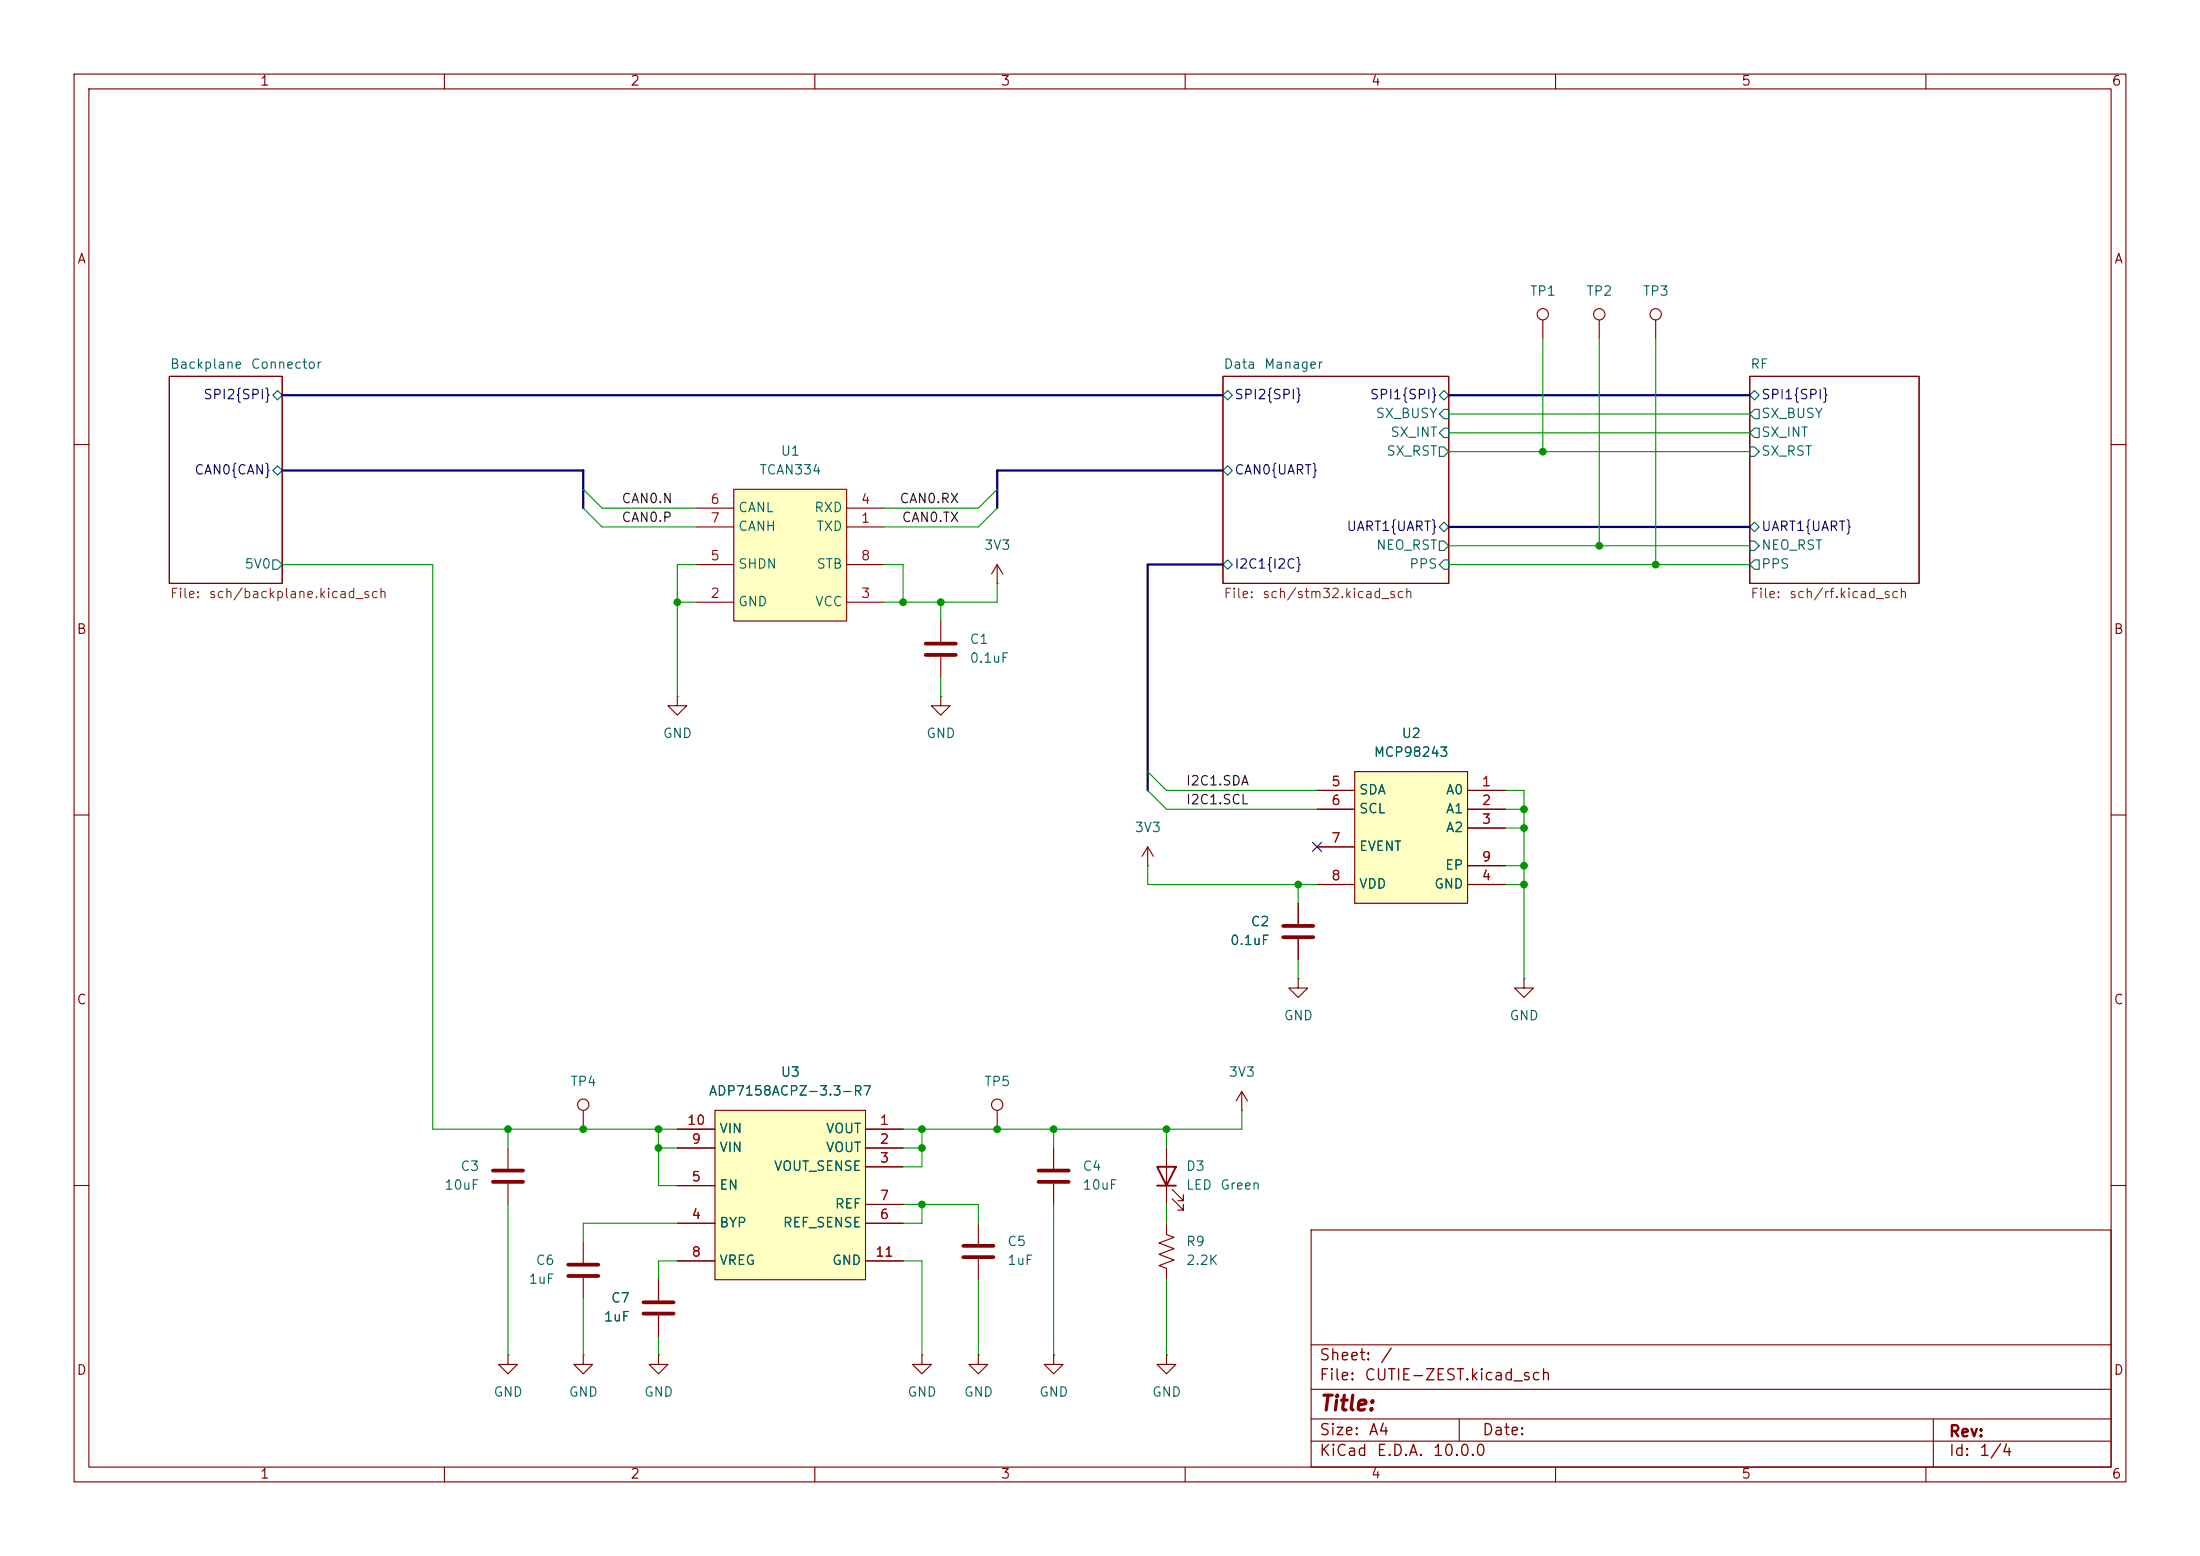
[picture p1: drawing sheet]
<svg xmlns="http://www.w3.org/2000/svg" width="297mm" height="210mm" viewBox="0 0 297 210" stroke-linecap="round" stroke-linejoin="round" font-family="sans-serif">
<g fill="none" stroke="#840000" stroke-width=".15">
<path d="M10 10h277v190h-277zM12 12h273v186h-273zM60 10v2M110 10v2M160 10v2M210 10v2M260 10v2M22.9 50.8h15.2v27.9h-15.2zM165.1 50.8h30.5v27.9h-30.5zM208.3 43.2v2.5M215.9 43.2v2.5M236.2 50.8h22.9v27.9h-22.9z"/>
<path d="M10 60h2M134.6 78.7h.1M134.6 76.2l-.7 1.3M134.6 76.2l.8 1.3M134.6 76.2v2.5M285 60h2M127 83.8v2.8M127 88.6v2.8M10 110h2M285 110h2M142.2 154.9v2.8M142.2 159.8v2.8"/>
<path d="M10 160h2M78.7 167.6v2.8M78.7 172.5v2.8M132.1 165.1v2.8M132.1 169.9v2.8M177 166h108v32h-108zM285 160h2M60 198v2M78.7 182.9v1.3h1.3l-1.3 1.2-1.2-1.2h1.2M78.7 182.9h.1M110 198v2M124.5 182.9v1.3h1.2l-1.2 1.2-1.3-1.2h1.3"/>
<path d="M124.5 182.9h.1M132.1 182.9v1.3h1.2l-1.2 1.2-1.3-1.2h1.3M132.1 182.9h.1M160 198v2M177 194.5h108M177 191.5h108M177 187.5h108M177 181.5h108M197 191.5v3M210 198v2M260 198v2M261 191.5v6.5"/>
<circle cx="208.3" cy="42.4" r=".76"/>
<circle cx="215.9" cy="42.4" r=".76"/>
</g>
<g fill="none" stroke="#006464" stroke-width=".15">
<path d="M36.8 53.3l.7-.6 .6 .6-.6 .7zM165.1 53.3l.6-.6 .7 .6-.7 .7zM194.3 53.3l.6-.6 .7 .6-.7 .7zM194.9 55.2h.7v1.3h-.7l-.6-.6zM194.9 57.8h.7v1.3h-.7l-.6-.7zM236.2 53.3l.7-.6 .6 .6-.6 .7zM236.2 55.9l.7-.7h.6v1.3h-.6zM236.9 57.8h.6v1.3h-.6l-.7-.7zM36.8 75.6h.7l.6 .6-.6 .6h-.7zM37.5 62.9l.6 .6-.6 .6-.7-.6zM165.1 76.2l.6-.6 .7 .6-.7 .6zM165.7 62.9l.7 .6-.7 .6-.6-.6z"/>
<path d="M194.3 60.3h.6l.7 .7-.7 .6h-.6zM194.3 71.1l.6-.6 .7 .6-.7 .7zM194.3 73h.6l.7 .7-.7 .6h-.6zM194.9 75.6h.7v1.2h-.7l-.6-.6zM236.2 60.3h.7l.6 .7-.6 .6h-.7zM236.2 73h.7l.6 .7-.6 .6h-.7zM236.2 76.2l.7-.6h.6v1.2h-.6zM236.2 71.1l.7-.6 .6 .6-.6 .7z"/>
</g>
<path d="M125 86.9h4M125 88.4h4M140.2 158h4.1M140.2 159.5h4.1M76.7 170.7h4.1M76.7 172.2h4.1M130 168.1h4.1M130 169.7h4.1" fill="none" stroke="#840000" stroke-width=".51"/>
<path d="M96.5 149.9h20.3v22.8h-20.3z" fill="#ffffc2"/>
<g fill="none" stroke="#840000" stroke-width=".15">
<path d="M223.5 43.2v2.5M154.9 116.8h.1M154.9 114.3l-.7 1.3M154.9 114.3l.8 1.3M154.9 114.3v2.5M175.3 132.1v1.3h1.2l-1.2 1.2-1.3-1.2h1.3M175.3 132.1h.1M175.3 121.9v2.8M175.3 126.7v2.8M205.7 132.1v1.3h1.3l-1.3 1.2-1.2-1.2h1.2M205.7 132.1h.1M68.6 154.9v2.8"/>
<path d="M68.6 159.8v2.8M91.4 152.4h5.1M91.4 154.9h5.1M96.5 149.9h20.3v22.8h-20.3zM116.8 152.4h5.1M116.8 154.9h5.1M116.8 157.5h5.1M134.6 149.9v2.5M157.5 154.9v7.7M167.6 149.9h.1M167.6 147.3l-.7 1.3M167.6 147.3l.8 1.3"/>
<path d="M167.6 147.3v2.6M88.9 172.7v2.8M88.9 177.5v2.8M91.4 165.1h5.1M91.4 160h5.1M91.4 170.2h5.1M116.8 165.1h5.1M116.8 162.6h5.1M116.8 170.2h5.1M157.5 165.1v1.5l1 .4-2 .8 2 .7-2 .8 2 .8-2 .7 1 .4v1.5M158.2 161.8l1.6 1.5v-.7v.7h-.8M158.2 160.5l1.6 1.6v-.8v.8h-.8"/>
<path d="M88.9 182.9v1.3h1.3l-1.3 1.2-1.3-1.2h1.3M88.9 182.9h.1M142.2 182.9v1.3h1.3l-1.3 1.2-1.2-1.2h1.2M142.2 182.9h.1"/>
<circle cx="223.5" cy="42.4" r=".76"/>
<circle cx="134.6" cy="149.1" r=".76"/>
</g>
<path d="M156.2 157.5h2.5l-1.2 2.5zM156.2 160h2.5" fill="none" stroke="#840000" stroke-width=".25"/>
<path d="M173.2 125h4.1M173.2 126.5h4.1M66.5 158h4.1M66.5 159.5h4.1M86.9 175.8h4M86.9 177.3h4" fill="none" stroke="#840000" stroke-width=".51"/>
<path d="M182.9 104.1h15.2v17.8h-15.2z" fill="#ffffc2"/>
<g fill="none" stroke="#840000" stroke-width=".15">
<path d="M91.4 94v1.3h1.3l-1.3 1.2-1.2-1.2h1.2M91.4 94h.1M177.8 106.7h5.1M177.8 109.2h5.1M177.8 119.4h5.1M177.8 114.3h5.1M182.9 104.1h15.2v17.8h-15.2zM198.1 106.7h5.1M198.1 109.2h5.1M198.1 111.8h5.1M198.1 119.4h5.1M198.1 116.8h5.1"/>
<path d="M78.7 149.9v2.5"/>
<circle cx="78.7" cy="149.1" r=".76"/>
</g>
<path d="M99.1 66h15.2v17.8h-15.2z" fill="#ffffc2"/>
<g fill="none" stroke="#840000" stroke-width=".15">
<path d="M94 71.1h5.1M94 68.6h5.1M94 76.2h5.1M99.1 66h15.2v17.8h-15.2zM114.3 71.1h5.1M114.3 68.6h5.1M114.3 76.2h5.1M94 81.3h5.1M114.3 81.3h5.1M127 94v1.3h-1.3l1.3 1.2 1.3-1.2h-1.3M127 94h.1M177.8 106.7h5.1"/>
<path d="M177.8 109.2h5.1M177.8 119.4h5.1M177.8 114.3h5.1M198.1 106.7h5.1M198.1 109.2h5.1M198.1 111.8h5.1M198.1 119.4h5.1M198.1 116.8h5.1M175.3 121.9v2.8M175.3 126.7v2.8M91.4 152.4h5.1M91.4 154.9h5.1"/>
<path d="M116.8 152.4h5.1M116.8 154.9h5.1M116.8 157.5h5.1M88.9 172.7v2.8M88.9 177.5v2.8M91.4 165.1h5.1M91.4 160h5.1M91.4 170.2h5.1M116.8 165.1h5.1M116.8 162.6h5.1M116.8 170.2h5.1M68.6 182.9v1.3h1.2l-1.2 1.2-1.3-1.2h1.3"/>
<path d="M68.6 182.9h.1M157.5 182.9v1.3h1.2l-1.2 1.2-1.3-1.2h1.3M157.5 182.9h.1"/>
</g>
<path d="M38.1 53.3h127M195.6 53.3h40.6M38.1 63.5h40.6v5.1M165.1 63.5h-30.5v5.1M165.1 76.2h-10.2v30.5M195.6 71.1h40.6" fill="none" stroke="#000084" stroke-width=".3"/>
<g fill="none" stroke="#009600" stroke-width=".15">
<path d="M195.6 58.4h40.6M195.6 55.9h40.6M208.3 45.7v15.3M215.9 45.7v28M223.5 45.7v30.5M38.1 76.2h20.3v76.2h33M78.7 68.6l2.6 2.5h12.7M78.7 66l2.6 2.6h12.7M94 76.2h-2.6v17.8M119.4 76.2h2.5v5.1M134.6 78.7v2.6h-15.2M134.6 68.6l-2.5 2.5h-12.7"/>
<path d="M134.6 66l-2.5 2.6h-12.7M195.6 76.2h40.6M195.6 61h40.6M195.6 73.7h40.6M91.4 81.3h2.6M127 81.3v2.5M127 91.4v2.6M154.9 104.1l2.6 2.6h20.3M154.9 106.7l2.6 2.5h20.3M154.9 116.8v2.6h22.9M175.3 119.4v2.5M203.2 106.7h2.5v25.4"/>
<path d="M203.2 111.8h2.5M203.2 109.2h2.5M203.2 119.4h2.5M203.2 116.8h2.5M175.3 129.5v2.6M68.6 152.4v2.5M88.9 152.4v7.6h2.5M88.9 154.9h2.5M121.9 154.9h2.6M124.5 152.4v5.1h-2.6M142.2 152.4v2.5M157.5 152.4v2.5"/>
<path d="M167.6 149.9v2.5h-45.7M68.6 162.6v20.3M78.7 175.3v7.6M91.4 170.2h-2.5v2.5M91.4 165.1h-12.7v2.5M121.9 162.6h10.2v2.5M121.9 170.2h2.6v12.7M124.5 162.6v2.5h-2.6M132.1 172.7v10.2M142.2 162.6v20.3M157.5 162.6v2.5M157.5 172.7v10.2"/>
<path d="M88.9 180.3v2.6"/>
</g>
<path d="M177.2 113.7l1.2 1.2M178.4 113.7l-1.2 1.2" fill="none" stroke="#000084" stroke-width=".15"/>
<g fill="#009600" stroke="#009600" stroke-width=".14">
<circle cx="134.6" cy="152.4" r=".46"/>
<circle cx="142.2" cy="152.4" r=".46"/>
<circle cx="157.5" cy="152.4" r=".46"/>
<circle cx="175.3" cy="119.4" r=".46"/>
<circle cx="121.9" cy="81.3" r=".46"/>
<circle cx="127" cy="81.3" r=".46"/>
<circle cx="91.4" cy="81.3" r=".46"/>
<circle cx="88.9" cy="154.9" r=".46"/>
<circle cx="78.7" cy="152.4" r=".46"/>
<circle cx="68.6" cy="152.4" r=".46"/>
<circle cx="88.9" cy="152.4" r=".46"/>
<circle cx="205.7" cy="109.2" r=".46"/>
<circle cx="205.7" cy="111.8" r=".46"/>
<circle cx="205.7" cy="116.8" r=".46"/>
<circle cx="223.5" cy="76.2" r=".46"/>
<circle cx="208.3" cy="61" r=".46"/>
<circle cx="215.9" cy="73.7" r=".46"/>
<circle cx="205.7" cy="119.4" r=".46"/>
<circle cx="124.5" cy="152.4" r=".46"/>
<circle cx="124.5" cy="154.9" r=".46"/>
<circle cx="124.5" cy="162.6" r=".46"/>
</g>
<text font-size="2" fill="#840000" x="178" y="190.9">Title:</text>
<g font-size="1.5" fill="#840000">
<text x="178" y="184">Sheet:</text>
<text x="186.2" y="184">/</text>
<text x="178" y="186.7">File:</text>
<text x="184.1" y="186.7">CUTIE-ZEST.kicad_sch</text>
<text x="178" y="196.9">KiCad</text>
<text x="178" y="194.1">Size:</text>
<text x="184.7" y="194.1">A4</text>
<text x="185.7" y="196.9">E.D.A.</text>
<text x="193.3" y="196.9">10.0.0</text>
<text x="200" y="194.1">Date:</text>
<text x="263" y="194.3">Rev:</text>
<text x="263" y="196.9">Id:</text>
<text x="267.1" y="196.9">1/4</text>
</g>
<g font-size="1.3" fill="#840000">
<text x="35" y="11.9">1</text>
<text x="85" y="11.9">2</text>
<text x="135" y="11.9">3</text>
<text x="185" y="11.9">4</text>
<text x="235" y="11.9">5</text>
<text x="285" y="11.9">6</text>
<text x="10.3" y="35.9">A</text>
<text x="285.3" y="35.9">A</text>
<text x="10.3" y="85.9">B</text>
<text x="285.3" y="85.9">B</text>
<text x="10.3" y="135.9">C</text>
<text x="285.3" y="135.9">C</text>
<text x="10.3" y="185.9">D</text>
<text x="285.3" y="185.9">D</text>
<text x="35" y="199.9">1</text>
<text x="85" y="199.9">2</text>
<text x="135" y="199.9">3</text>
<text x="185" y="199.9">4</text>
<text x="235" y="199.9">5</text>
<text x="285" y="199.9">6</text>
</g>
<g font-size="1.3" fill="#006464">
<text x="206.5" y="40.2">TP1</text>
<text x="214.1" y="40.2">TP2</text>
<text x="221.7" y="40.2">TP3</text>
<text x="22.9" y="50.1">Backplane</text>
<text x="33.8" y="50.1">Connector</text>
<text x="165.1" y="50.1">Data</text>
<text x="170.6" y="50.1">Manager</text>
<text x="236.2" y="50.1">RF</text>
<text x="185.6" y="56.7">SX_BUSY</text>
<text x="187.6" y="59.3">SX_INT</text>
<text x="237.7" y="56.7">SX_BUSY</text>
<text x="237.7" y="59.3">SX_INT</text>
<text x="102.4" y="64.4">TCAN334</text>
<text x="105.3" y="61.8">U1</text>
<text x="187.1" y="61.8">SX_RST</text>
<text x="237.7" y="61.8">SX_RST</text>
<text x="99.6" y="69.4">CANL</text>
<text x="99.6" y="72">CANH</text>
<text x="109.8" y="69.4">RXD</text>
<text x="110.1" y="72">TXD</text>
<text x="32.9" y="77.1">5V0</text>
<text x="99.6" y="77.1">SHDN</text>
<text x="110.1" y="77.1">STB</text>
<text x="132.8" y="74.5">3V3</text>
<text x="185.7" y="74.5">NEO_RST</text>
<text x="190.2" y="77.1">PPS</text>
<text x="237.7" y="74.5">NEO_RST</text>
<text x="237.7" y="77.1">PPS</text>
<text x="99.6" y="82.1">GND</text>
<text x="110" y="82.1">VCC</text>
<text x="130.8" y="87.2">C1</text>
<text x="130.8" y="89.8">0.1uF</text>
<text x="89.4" y="99.9">GND</text>
<text x="125" y="99.9">GND</text>
<text x="189.1" y="99.9">U2</text>
<text x="183.4" y="107.5">SDA</text>
<text x="185.4" y="102.5">MCP98243</text>
<text x="195.1" y="107.5">A0</text>
<text x="153.1" y="112.6">3V3</text>
<text x="183.4" y="110.1">SCL</text>
<text x="195.1" y="110.1">A1</text>
<text x="195.1" y="112.6">A2</text>
<text x="183.4" y="115.2">EVENT</text>
<text x="195" y="117.7">EP</text>
<text x="168.8" y="125.3">C2</text>
<text x="183.4" y="120.2">VDD</text>
<text x="193.5" y="120.2">GND</text>
<text x="166" y="127.9">0.1uF</text>
<text x="173.2" y="138">GND</text>
<text x="203.7" y="138">GND</text>
<text x="76.9" y="146.9">TP4</text>
<text x="95.6" y="148.2">ADP7158ACPZ-3.3-R7</text>
<text x="105.3" y="145.6">U3</text>
<text x="132.8" y="146.9">TP5</text>
<text x="165.8" y="145.6">3V3</text>
<text x="97" y="155.8">VIN</text>
<text x="97" y="153.3">VIN</text>
<text x="111.4" y="153.3">VOUT</text>
<text x="111.4" y="155.8">VOUT</text>
<text x="59.9" y="160.9">10uF</text>
<text x="62.1" y="158.3">C3</text>
<text x="97" y="160.9">EN</text>
<text x="104.4" y="158.3">VOUT_SENSE</text>
<text x="146.1" y="158.3">C4</text>
<text x="146.1" y="160.9">10uF</text>
<text x="160" y="158.3">D3</text>
<text x="160" y="160.9">LED</text>
<text x="164.6" y="160.9">Green</text>
<text x="97" y="166">BYP</text>
<text x="105.6" y="166">REF_SENSE</text>
<text x="112.6" y="163.4">REF</text>
<text x="71.3" y="173.6">1uF</text>
<text x="72.2" y="171">C6</text>
<text x="97" y="171">VREG</text>
<text x="112.3" y="171">GND</text>
<text x="135.9" y="168.5">C5</text>
<text x="135.9" y="171">1uF</text>
<text x="160" y="168.5">R9</text>
<text x="160" y="171">2.2K</text>
<text x="81.4" y="178.7">1uF</text>
<text x="82.4" y="176.1">C7</text>
<text x="66.5" y="188.8">GND</text>
<text x="76.7" y="188.8">GND</text>
<text x="86.9" y="188.8">GND</text>
<text x="122.4" y="188.8">GND</text>
<text x="130" y="188.8">GND</text>
<text x="140.2" y="188.8">GND</text>
<text x="155.4" y="188.8">GND</text>
</g>
<g font-size="1.3" fill="#000084">
<text x="27.4" y="54.2">SPI2{SPI}</text>
<text x="166.6" y="54.2">SPI2{SPI}</text>
<text x="184.8" y="54.2">SPI1{SPI}</text>
<text x="237.7" y="54.2">SPI1{SPI}</text>
<text x="26.2" y="64.4">CAN0{CAN}</text>
<text x="166.6" y="64.4">CAN0{UART}</text>
<text x="181.7" y="72">UART1{UART}</text>
<text x="237.7" y="72">UART1{UART}</text>
<text x="166.6" y="77.1">I2C1{I2C}</text>
</g>
<g font-size="1.3" fill="#0f0f0f">
<text x="83.8" y="68.2">CAN0.N</text>
<text x="83.8" y="70.8">CAN0.P</text>
<text x="121.4" y="68.2">CAN0.RX</text>
<text x="121.7" y="70.8">CAN0.TX</text>
<text x="160" y="106.3">I2C1.SDA</text>
<text x="160" y="108.9">I2C1.SCL</text>
</g>
<g font-size="1.3" fill="#a90000">
<text x="95.8" y="68.3">6</text>
<text x="95.8" y="70.9">7</text>
<text x="116.1" y="70.9">1</text>
<text x="116.1" y="68.3">4</text>
<text x="95.8" y="75.9">5</text>
<text x="116.1" y="75.9">8</text>
<text x="95.8" y="81">2</text>
<text x="116.1" y="81">3</text>
<text x="179.6" y="106.4">5</text>
<text x="200" y="106.4">1</text>
<text x="179.6" y="109">6</text>
<text x="200" y="109">2</text>
<text x="200" y="111.5">3</text>
<text x="179.6" y="114">7</text>
<text x="179.6" y="119.1">8</text>
<text x="200" y="119.1">4</text>
<text x="200" y="116.6">9</text>
<text x="92.7" y="152.1">10</text>
<text x="93.3" y="154.7">9</text>
<text x="118.7" y="152.1">1</text>
<text x="118.7" y="154.7">2</text>
<text x="93.3" y="159.8">5</text>
<text x="118.7" y="157.2">3</text>
<text x="93.3" y="164.8">4</text>
<text x="118.7" y="164.8">6</text>
<text x="118.7" y="162.3">7</text>
<text x="93.3" y="169.9">8</text>
<text x="118.1" y="169.9">11</text>
</g>
<g font-size="1.3" fill="#725600">
<text x="22.9" y="81.1">File:</text>
<text x="28.1" y="81.1">sch/backplane.kicad_sch</text>
<text x="165.1" y="81.1">File:</text>
<text x="170.3" y="81.1">sch/stm32.kicad_sch</text>
<text x="236.2" y="81.1">File:</text>
<text x="241.4" y="81.1">sch/rf.kicad_sch</text>
</g>
</svg>
